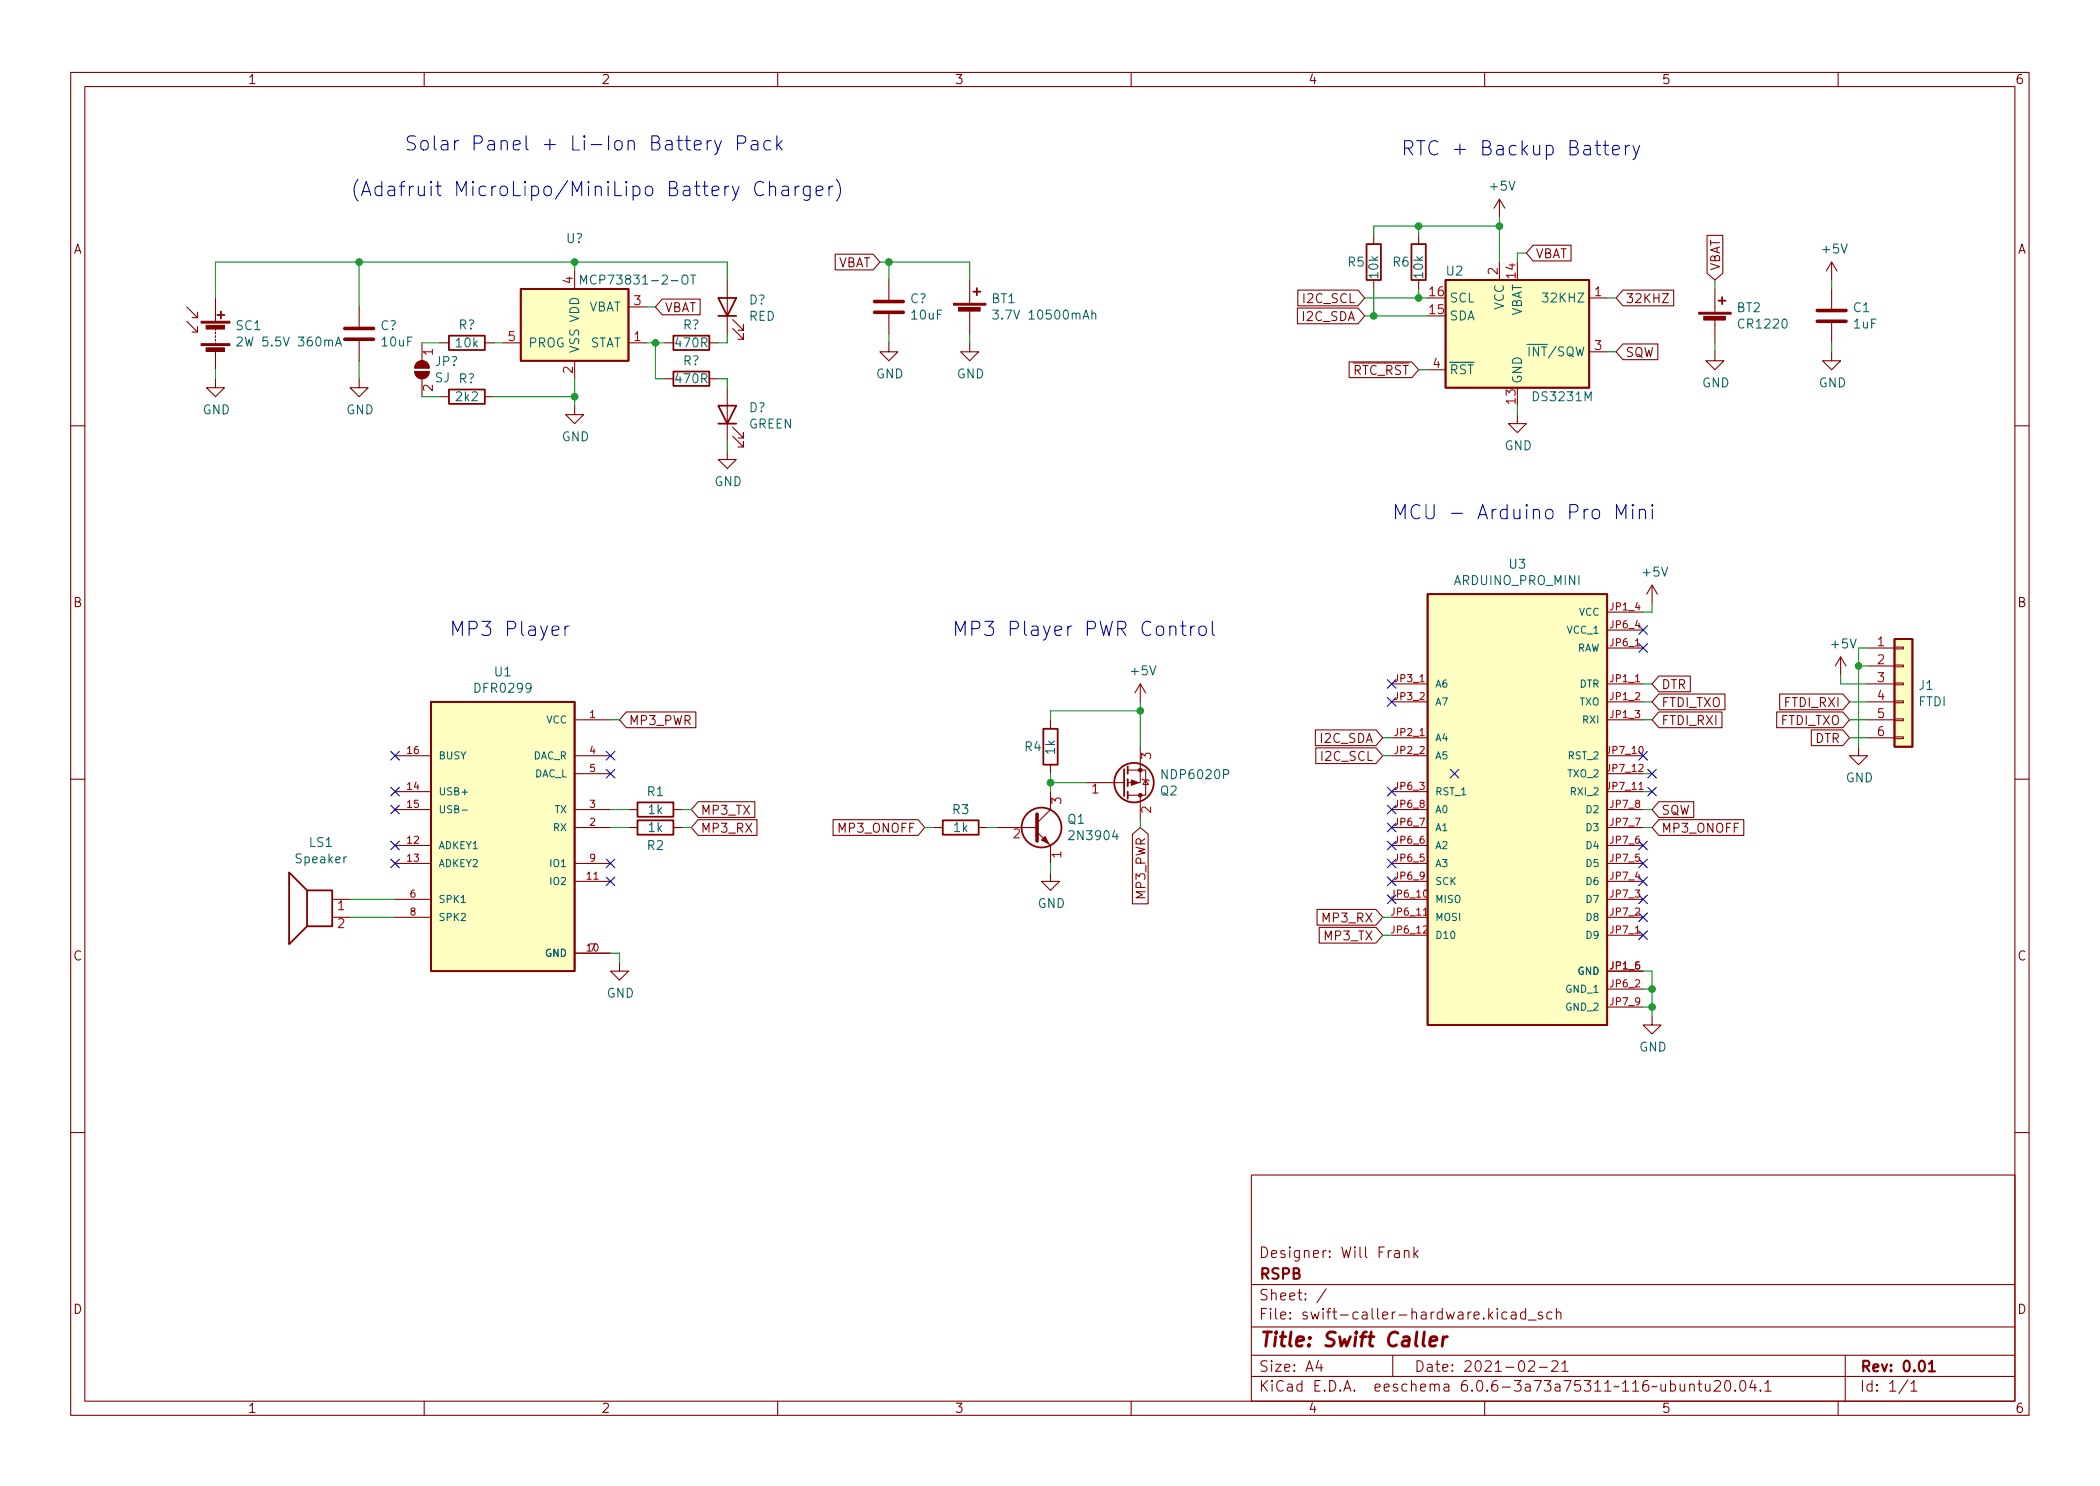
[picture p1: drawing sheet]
<svg xmlns="http://www.w3.org/2000/svg" width="297mm" height="210mm" viewBox="0 0 297 210" stroke-linecap="round" stroke-linejoin="round" font-family="sans-serif">
<g fill="none" stroke="#840000" stroke-width=".15">
<path d="M10 10.2h277v190.1h-277zM12 12.2h273v186.1h-273zM60 10.2v2M110 10.2v2M160 10.2v2M210 10.2v2M260 10.2v2M81.3 38.3v2.6M102.9 39.6v7.6M118.1 36h5.4l1 1.1-1 1.1h-5.4zM125.7 39.6v2.8M137.2 39.6v3.3"/>
<path d="M194.3 33.3v1.2M194.3 39.6v1.3M200.7 33.3v1.2M200.7 39.6v1.3M212.1 28.2l-.8 1.3M212.1 28.2v2.5M212.1 37.1v2.5M212.1 28.2l.8 1.3M216.9 34.7h5.3v2.2h-5.3l-1-1.1zM241.5 33.3h2.2v5.4l-1.1 .9-1.1-.9zM259.1 37.1v2.5M259.1 37.1l-.8 1.2"/>
<path d="M259.1 37.1l.7 1.2M26.4 45.5l1.5 1.5M26.4 43.4l1.5 1.6M27.9 46.2v.8h-.7M27.9 44.2v.8h-.7M30.5 53.6v1.3h1.2l-1.2 1.2-1.3-1.2h1.3M30.5 42.2v3.3M30.5 46.5v.2M30.5 47v.2M30.5 47.5v.2M30.5 48v.3M30.5 48.5v.3"/>
<path d="M30.5 49.8v2.5M50.8 53.6v1.3h1.3l-1.3 1.2-1.3-1.2h1.3M50.8 43.4v2.8M50.8 48.3v2.7M58.7 52.6h2a1.02 1.02 0 0 1-1 1 1.02 1.02 0 0 1-1-1zM59 51.3a1.02 1.02 0 0 1 1.1-.2 1.02 1.02 0 0 1 .6 1h-2l.1-.5zM59.7 48.5v2.5M59.7 53.6v2.5M62.2 56.1h1.3M62.2 48.5h1.3M68.6 56.1h1.2M68.6 48.5h1.2"/>
<path d="M71.1 48.5h2.6M81.3 57.4v1.3h1.2l-1.2 1.2-1.3-1.2h1.3M81.3 51v2.6M88.9 48.5h2.5M88.9 43.4h2.5M93.7 42.3h5.3v2.2h-5.3l-1-1.1zM94 53.6h1.2M94 48.5h1.2M100.3 53.6h1.3M100.3 48.5h1.3M102.9 54.9v7.6M103.6 46.5l1.6 1.5v-.8v.8h-.8"/>
<path d="M103.6 45.2l1.6 1.5v-.7v.7h-.8M125.7 48.5v1.3h1.3l-1.3 1.2-1.2-1.2h1.2M125.7 44.4v2.8M137.2 48.5v1.3h1.2l-1.2 1.2-1.3-1.2h1.3M137.2 43.9v3.3M183.5 43.6h8.6l.9 1.1-.9 1.1h-8.6zM183.6 41h8.5l.9 1.2-.9 1.1h-8.5zM190.8 51.2h8.9l1 1.1-1 1.1h-8.9zM201.9 52.3h2.6M214.6 58.7v1.2h1.3l-1.3 1.3-1.2-1.3h1.2M224.8 42.2h2.5M224.8 49.8h2.5"/>
<path d="M229.6 48.7h4.9v2.2h-4.9l-1-1.1zM229.6 41h7.1v2.3h-7.1l-1-1.1zM235.1 41.6h.9l-.9 1.2h.9M242.6 49.8v1.2h1.2l-1.2 1.3-1.3-1.3h1.3M242.6 40.9v3.3M242.6 45.2v3.3M259.1 49.8v1.2h1.2l-1.2 1.3-1.3-1.3h1.3M259.1 40.9v2.8M259.1 45.7v2.8M10 60.2h2M102.9 63.7v1.3h1.2l-1.2 1.3-1.3-1.3h1.3M103.6 61.7l1.6 1.5v-.7v.7h-.8"/>
<path d="M103.6 60.4l1.6 1.6v-.8v.8h-.8M285 60.2h2M161.3 96.8v2.5M161.3 96.8l-.8 1.2M161.3 96.8l.8 1.2M196.8 96.8h5.1M196.8 99.3h5.1M227.3 96.8h5.1M227.3 99.3h5.1M227.3 86.6h5.1M227.3 91.7h5.1M227.3 89.1h5.1"/>
<path d="M233.7 82.8l-.8 1.3M233.7 82.8v2.5M233.7 82.8l.7 1.3M234.6 98.2h9.4v2.2h-9.4l-.9-1.1zM234.6 95.7h4.5v2.2h-4.5l-.9-1.1zM251.7 98.2h9l.9 1.1-.9 1.1h-9zM260.3 93l-.7 1.2M260.3 93v2.5M260.3 93l.8 1.2M264.2 96.8h3.8M264.2 99.3h3.8M264.2 91.7h3.8"/>
<path d="M264.2 94.2h3.8M268 99.2h1.2v.2h-1.2zM268 96.6h1.2v.3h-1.2zM268 94.1h1.2v.3h-1.2zM268 91.6h1.2v.2h-1.2zM10 110.2h2M55.9 114.5h5.1M55.9 106.9h5.1M55.9 112h5.1M55.9 119.6h5.1M81.3 114.5h5.1M81.3 101.8h5.1"/>
<path d="M81.3 106.9h5.1M81.3 117.1h5.1M81.3 109.5h5.1M88.6 100.7h9.8v2.3h-9.8l-1-1.2zM88.9 114.5h1.3M88.9 117.1h1.3M95.2 114.5h1.3M95.2 117.1h1.3M98.7 116h8.4v2.2h-8.4l-.9-1.1zM98.7 113.4h8.1v2.3h-8.1l-.9-1.2zM117.8 116h12.1l.9 1.1-.9 1.1h-12.1zM132.1 117.1h1.2"/>
<path d="M138.4 117.1h1.3M141 117.1h5.7M146.7 117.7l1.9 1.9v2.6M148.6 112v2.5l-1.9 2M148.6 101.8v1.3M148.6 108.2v1.3M153.7 110.7h5.3M159.5 109h2.6v3.5h-2.6M160.2 118l1.1-.9 1.1 .9v9.9h-2.2zM161.3 105.7v5h-1.8M161.3 112.5v3.3M161.5 110.2l.2 .2h.7l.2 .1"/>
<path d="M162.1 110.4l.3 .6h-.7zM186.1 103.3h8.5l1 1.1-1 1.1h-8.5zM186.1 105.8h8.5l1 1.1-1 1.1h-8.5zM196.8 114.5h5.1M196.8 104.4h5.1M196.8 106.9h5.1M196.8 112h5.1M196.8 119.6h5.1M196.8 117.1h5.1M227.3 114.5h5.1M227.3 101.8h5.1M227.3 106.9h5.1"/>
<path d="M227.3 112h5.1M227.3 119.6h5.1M227.3 117.1h5.1M227.3 109.5h5.1M234.6 116h12.1v2.2h-12.1l-.9-1.1zM234.6 100.7h9v2.3h-9l-.9-1.2zM234.6 113.4h5v2.3h-5l-.9-1.2zM251.3 100.7h9.4l.9 1.1-.9 1.2h-9.4zM256.2 103.3h4.5l.9 1.1-.9 1.1h-4.5zM262.9 105.7v1.2h1.3l-1.3 1.3-1.3-1.3h1.3M264.2 101.8h3.8M264.2 104.4h3.8"/>
<path d="M268 104.3h1.2v.2h-1.2zM268 101.7h1.2v.3h-1.2zM285 110.2h2M47 127.2h2.5M47 129.8h2.5M55.9 127.2h5.1M55.9 129.8h5.1M55.9 122.2h5.1M81.3 122.2h5.1M81.3 124.7h5.1M81.3 134.9h5.1M87.6 136.1v1.3h1.3l-1.3 1.3-1.2-1.3h1.2"/>
<path d="M148.6 123.4v1.3h1.3l-1.3 1.3-1.3-1.3h1.3M186.3 128.7h8.3l1 1.1-1 1.1h-8.3zM186.6 131.2h8l1 1.1-1 1.1h-8zM196.8 127.2h5.1M196.8 129.8h5.1M196.8 132.3h5.1M196.8 122.2h5.1M196.8 124.7h5.1M227.3 127.2h5.1M227.3 129.8h5.1M227.3 137.4h5.1M227.3 132.3h5.1"/>
<path d="M227.3 139.9h5.1M227.3 122.2h5.1M227.3 124.7h5.1M227.3 142.5h5.1M233.7 143.8v1.2h1.2l-1.2 1.3-1.3-1.3h1.3M10 160.2h2M177 166.3h108v32h-108zM197.3 177l.1-.1 .5 .1v.9M197.9 177.3l-.5 .1a.29 .29 0 0 0-.2 .2 .29 .29 0 0 0 .2 .3h.5M198.6 177.1a.37 .37 0 0 1 .7 0v.8M198.6 176.9v1M200 176.4v1.5"/>
<path d="M200.1 177.4l.5 .5M200.6 176.9l-.6 .6M285 160.2h2M60 198.3v2M110 198.3v2M160 198.3v2M177 194.8h108M177 191.8h108M177 187.8h108M177 181.8h108M186.5 192.5l-.4 1h1M186.9 193v1"/>
<path d="M187.6 182.4l-1.3 1.9M197 191.8v3M210 198.3v2M213.1 185.7l-.4-.1-.3 .3v.4l.2 .3h.1h.4M213.8 185.7l.1-.1 .5 .1v.9M214.4 186l-.5 .1a.29 .29 0 0 0-.2 .2 .29 .29 0 0 0 .2 .3h.5M215.8 185.7l-.4-.1-.3 .3v.4l.1 .3h.2h.4M215.8 185.1v1.5M216.1 186.8h1.2M216.2 192.7l.2-.2 .5 .1a.41 .41 0 0 1 .1 .6l-.9 .8h1M217.7 193.5h1.2M218.1 185.7l-.3-.1-.2 .2v.3l.5 .1 .1 .1-.1 .3h-.1h-.4"/>
<path d="M219.5 192.7l.2-.2 .5 .1a.41 .41 0 0 1 .1 .6l-.9 .8h1M219.5 185.7l-.4-.1-.3 .3v.4l.1 .3h.2h.4M220.1 185.8a.37 .37 0 0 1 .7 0v.8M220.1 185.1v1.5M220.9 193l.5-.5v1.5M220.9 194h.9M237.6 195.8l.1 1a.41 .41 0 0 0 .6-.1M238.3 195.8v1M239 196a.37 .37 0 0 1 .6 0v.8M239 195.8v1M240.1 195.8h.6M240.4 195.3v1.3v.2h.3"/>
<path d="M241.2 195.8l.1 1a.41 .41 0 0 0 .6-.1M241.9 195.8v1M242.5 195.5l.2-.2 .5 .1a.41 .41 0 0 1 .1 .6l-.9 .8h1M244.1 195.5a.36 .36 0 0 1 .3-.2 .36 .36 0 0 1 .3 .3 .77 .77 0 0 1-.4 1.2 .91 .91 0 0 1-.2-1.3zM245.4 196.7l.1 .1h-.1v-.1v.1M246.3 195.4a.36 .36 0 0 1 .6 .2 .77 .77 0 0 1-.5 1.2 1 1 0 0 1-.1-1.4zM247.9 195.3l-.4 1h.9M248.2 195.8v1M249 196.7l.1 .1h-.1h-.1l.1-.1v.1M249.6 195.8l.5-.5v1.5M249.6 196.8h.9M260 198.3v2"/>
<path d="M261 191.8v6.5M269.9 195.3l-1.3 1.9M270.3 195.8l.4-.5v1.5M270.3 196.8h.9"/>
</g>
<path d="M272.8 193l.5-.5v1.5M272.8 194h.9" fill="none" stroke="#840000" stroke-width=".3"/>
<path d="M202.3 189.8l.9-.2v-.4l-.2-.1-.6 .1-.1 .2-.1 .8 .1 .2 .2 .1 .5-.1M204.2 189.1l-.2 1.4M204.7 189.1a.59 .59 0 0 0-.6 .4" fill="none" stroke="#840000" stroke-width=".4"/>
<g fill="none" stroke="#840000" stroke-width=".25">
<path d="M193.3 34.5h2v5.1h-2zM199.6 34.5h2.1v5.1h-2.1zM204.5 39.6h20.3v15.3h-20.3zM30.7 44.6h1M31.2 44.1v1M63.5 55.1h5.1v2h-5.1zM63.5 47.5h5.1v2h-5.1zM73.7 40.9h15.2v10.1h-15.2zM95.2 52.6h5.1v2h-5.1zM95.2 47.5h5.1v2h-5.1zM101.6 42.2h2.5l-1.2 2.5zM101.6 57.4h2.5l-1.2 2.5z"/>
<path d="M101.6 44.7h2.5M101.6 59.9h2.5M137.7 41.3h1M138.2 40.8v1M243.1 42.5h1M243.6 42v1M61 99.3h20.3v38.1h-20.3zM201.9 84.1h25.4v60.9h-25.4zM268 90.4h2.5v15.3h-2.5zM90.2 113.5h5v2.1h-5zM90.2 116.1h5v2h-5zM133.3 116.1h5.1v2h-5.1z"/>
<path d="M147.6 103.1h2v5.1h-2zM159 108.8v3.8M159.5 108.5v1M159.5 110.2v1M159.5 112v1M43.4 126h3.6v5.1h-3.6zM43.4 126l-2.5-2.6v10.2l2.5-2.5"/>
<circle cx="147.3" cy="117.1" r="2.82"/>
<circle cx="160.4" cy="110.7" r="2.79"/>
</g>
<path d="M48.8 48h4M48.8 46.5h4M123.7 44.2h4.1M123.7 42.7h4.1M257 45.5h4.1M257 43.9h4.1M146.7 115.2v3.8" fill="none" stroke="#840000" stroke-width=".51"/>
<g fill="#840000" stroke="#840000" stroke-width=".15">
<path d="M59 51.3a1.02 1.02 0 0 1 1.1-.2 1.02 1.02 0 0 1 .6 1h-2l.1-.5z"/>
<path d="M58.7 52.6h2a1.02 1.02 0 0 1-1 1 1.02 1.02 0 0 1-1-1z"/>
<path d="M134.9 42.9h4.5v.3h-4.5z"/>
<path d="M135.6 43.5h3v.5h-3z"/>
<path d="M147.3 118.9l.5-.5 .5 1z"/>
<path d="M160 110.4l1 .3-1 .4z"/>
<path d="M28.4 48.6h4.1v.3h-4.1z"/>
<path d="M28.4 45.5h4.1v.2h-4.1z"/>
<path d="M29.2 49.2h2.5v.5h-2.5z"/>
<path d="M29.2 46h2.5v.6h-2.5z"/>
<path d="M240.3 44.2h4.6v.2h-4.6z"/>
<path d="M241 44.8h3v.5h-3z"/>
<circle cx="161.3" cy="109" r=".25"/>
<circle cx="161.3" cy="112.5" r=".25"/>
</g>
<path d="M97.7 38.9h.7M98 38.9v1.3M33.5 47.8l.2-.1h.3l.2 .1 .1 .2-.1 .2-.7 .8h.8M47.5 49l.4-1.3 .4 1.3M47.6 48.6h.6M82.1 40.2v-1.3l.4 .9 .5-.9v1.3M140.4 43.9h.8l-.4 .5 .3 .1v.5l-.1 .1h-.4l-.2-.1M154.4 44.4l.2-.1 .3 .1 .1 .7M65.3 114.6h.8M65.2 127.7h.6" fill="none" stroke="#006464" stroke-width=".15"/>
<g fill="#ffffc2" stroke="#ffffc2" stroke-width=".14">
<path d="M73.7 40.9h15.2v10.1h-15.2z"/>
<path d="M204.5 39.6h20.3v15.3h-20.3z"/>
<path d="M201.9 84.1h25.4v60.9h-25.4z"/>
<path d="M268 90.4h2.5v15.3h-2.5z"/>
<path d="M61 99.3h20.3v38.1h-20.3z"/>
</g>
<g fill="none" stroke="#0000c2" stroke-width=".15">
<path d="M100 19.9v1.3M100.6 19.9a.51 .51 0 0 0-.6 .4M101.1 19.9l.5 1.3M102 19.9l-.6 1.8-.3 .2M106.3 20l.2-.1 .6 .1 .1 .2v1M109 20l-.6-.1-.3 .4v.5l.2 .3 .1 .1 .6-.1M109.9 19.2v2M110.6 19.9l-.7 .7M227.1 19.9v1.7v.2l.4 .1M104.3 20.3h.8a.54 .54 0 0 0 .4-.6 .54 .54 0 0 0-.4-.5h-.8v2M107.2 20.4l-.7 .1a.39 .39 0 0 0-.3 .3 .39 .39 0 0 0 .3 .4l.7-.1M108 25.9a.75 .75 0 0 0-.9-.1 .75 .75 0 0 0-.4 .7 .85 .85 0 0 0 .3 .9 .85 .85 0 0 0 .9 .2l.1-.1"/>
<path d="M108.8 26.5a.5 .5 0 0 1 .9 .1v1.1M108.8 25.7v2M110.1 20.5l.5 .7M110.7 26.4l.2-.1 .5 .1 .1 .2v1.1M111.5 26.8l-.6 .1a.39 .39 0 0 0-.3 .4 .39 .39 0 0 0 .3 .4l.6-.1M112.5 26.3v1.4M113.1 26.3a.51 .51 0 0 0-.6 .4M114.6 26.3v1.7a.54 .54 0 0 1-.9 .3M114.6 26.4l-.6-.1-.4 .4v.6l.2 .3 .2 .1 .6-.1M115.4 27l1-.2-.1-.4-.6-.1-.3 .3v.8l.1 .2 .2 .1 .6-.1M117.3 26.3v1.4M117.8 26.3a.51 .51 0 0 0-.5 .4"/>
<path d="M118.3 25.4a2.3 2.3 0 0 1 0 3M226.8 20.6h.7M228.1 21.2l1-.1-.1-.4-.6-.1-.3 .3v.7l.1 .2 .2 .1 .6-.1M229.9 20.6v1.3M230.5 20.6a.51 .51 0 0 0-.6 .4M231 20.6l.4 1.3M231.9 20.6l-.6 1.8-.3 .2M228.6 73.4v-2l.7 1.4 .7-1.4v2M230.9 71.4l-.1 .1 .1 .1 .1-.1-.1-.1v.2M230.9 72.1v1.3M231.9 72.3a.5 .5 0 0 1 .9 .1v1M231.9 72.1v1.3"/>
<path d="M233.7 71.4l-.1 .1 .1 .1 .1-.1-.1-.1v.2M233.7 72.1v1.3M78.1 89.2l1-.1-.1-.4-.6-.1-.3 .3v.7l.1 .2 .2 .1 .6-.1M79.9 88.6v1.3M80.5 88.6a.51 .51 0 0 0-.6 .4M167 88.6h.8M167.3 87.9v1.7l.1 .2 .4 .1M168.4 88.6v1.3M169 88.6a.51 .51 0 0 0-.6 .4M169.7 88.8a.54 .54 0 0 1 .5-.2 .54 .54 0 0 1 .4 .4v.5a.54 .54 0 0 1-.5 .4 .54 .54 0 0 1-.5-.4v-.5zM171.5 87.9v1.7l.3 .3"/>
</g>
<g fill="none" stroke="#009600" stroke-width=".15">
<path d="M50.8 37.1v6.3M81.3 37.1v1.2M102.9 39.6v-2.5h-72.4v5.1M124.5 37.1h12.7v2.5M125.7 37.1v2.5M200.7 32v1.3M212.1 32h-17.8v1.3M212.1 30.7v6.4M215.9 35.8h-1.3v1.3M242.6 39.6v1.3M259.1 39.6v1.3M30.5 52.3v1.3"/>
<path d="M50.8 51v2.6M59.7 48.5h2.5M59.7 56.1h2.5M69.8 48.5h1.3M69.8 56.1h11.5M81.3 53.6v3.8M91.4 43.4h1.3M91.4 48.5h2.6M92.7 48.5v5.1h1.3M101.6 53.6h1.3v1.3M102.9 47.2v1.3h-1.3M125.7 47.2v1.3"/>
<path d="M137.2 47.2v1.3M193 42.2h8.9M193 44.7h8.9M194.3 40.9v3.8M200.7 52.3h1.2M200.7 40.9v1.3M214.6 57.4v1.3M227.3 42.2h1.3M227.3 49.8h1.3M242.6 48.5v1.3M259.1 48.5v1.3M102.9 62.5v1.2"/>
<path d="M161.3 99.3v6.4M232.4 96.8h1.3M232.4 99.3h1.3M233.7 85.3v1.3h-1.3M260.3 95.5v1.3h3.9M261.6 99.3h2.6M262.9 94.2h1.3M264.2 91.7h-1.3v14M86.4 117.1h2.5M86.4 114.5h2.5M86.4 101.8h1.2M96.5 117.1h1.3"/>
<path d="M96.5 114.5h1.3M130.8 117.1h1.3M139.7 117.1h1.3M148.6 109.5v2.5M148.6 110.7h5.1M161.3 100.6h-12.7v1.2M161.3 115.8v1.3M195.6 104.4h1.2M195.6 106.9h1.2M232.4 117.1h1.3M232.4 114.5h1.3M232.4 101.8h1.3"/>
<path d="M232.4 109.5h1.3M232.4 112h1.3M261.6 101.8h2.6M261.6 104.4h2.6M49.5 129.8h6.4M49.5 127.2h6.4M86.4 134.9h1.2v1.2M148.6 122.2v1.2M195.6 129.8h1.2M195.6 132.3h1.2M232.4 137.4h1.3v6.4M232.4 139.9h1.3"/>
<path d="M232.4 142.5h1.3"/>
</g>
<g fill="none" stroke="#000084" stroke-width=".15">
<path d="M196.2 98.7l1.3 1.2M196.2 96.2l1.3 1.2M197.5 98.7l-1.3 1.2M197.5 96.2l-1.3 1.2M231.8 88.5l1.2 1.3M231.8 91.1l1.2 1.2M233 88.5l-1.2 1.3M233 91.1l-1.2 1.2M55.3 111.4l1.2 1.2M55.3 106.3l1.2 1.2M55.3 119l1.2 1.2M55.3 113.9l1.2 1.3"/>
<path d="M56.5 111.4l-1.2 1.2M56.5 106.3l-1.2 1.2M56.5 119l-1.2 1.2M56.5 113.9l-1.2 1.3M85.8 108.9l1.2 1.2M85.8 106.3l1.2 1.2M87 108.9l-1.2 1.2M87 106.3l-1.2 1.2M196.2 116.5l1.3 1.2M196.2 119l1.3 1.2M196.2 113.9l1.3 1.3M196.2 111.4l1.3 1.2"/>
<path d="M197.5 116.5l-1.3 1.2M197.5 119l-1.3 1.2M197.5 113.9l-1.3 1.3M197.5 111.4l-1.3 1.2M205.1 108.9l1.2 1.2M206.3 108.9l-1.2 1.2M231.8 119l1.2 1.2M231.8 106.3l1.2 1.2M233 119l-1.2 1.2M233 106.3l-1.2 1.2M233.1 108.9l1.2 1.2M233.1 111.4l1.2 1.2"/>
<path d="M234.3 108.9l-1.2 1.2M234.3 111.4l-1.2 1.2M55.3 121.6l1.2 1.2M56.5 121.6l-1.2 1.2M85.8 121.6l1.2 1.2M85.8 124.1l1.2 1.2M87 121.6l-1.2 1.2M87 124.1l-1.2 1.2M196.2 124.1l1.3 1.2M196.2 121.6l1.3 1.2M196.2 126.6l1.3 1.3M197.5 124.1l-1.3 1.2"/>
<path d="M197.5 121.6l-1.3 1.2M197.5 126.6l-1.3 1.3M231.8 121.6l1.2 1.2M231.8 124.1l1.2 1.2M231.8 131.7l1.2 1.2M231.8 129.2l1.2 1.2M231.8 126.6l1.2 1.3M233 121.6l-1.2 1.2M233 124.1l-1.2 1.2M233 131.7l-1.2 1.2M233 129.2l-1.2 1.2M233 126.6l-1.2 1.3"/>
</g>
<g fill="#009600" stroke="#009600" stroke-width=".15">
<circle cx="262.9" cy="94.2" r=".46"/>
<circle cx="125.7" cy="37.1" r=".46"/>
<circle cx="92.7" cy="48.5" r=".46"/>
<circle cx="233.7" cy="139.9" r=".46"/>
<circle cx="233.7" cy="142.5" r=".46"/>
<circle cx="81.3" cy="56.1" r=".46"/>
<circle cx="81.3" cy="37.1" r=".46"/>
<circle cx="50.8" cy="37.1" r=".46"/>
<circle cx="194.3" cy="44.7" r=".46"/>
<circle cx="148.6" cy="110.7" r=".46"/>
<circle cx="161.3" cy="100.6" r=".46"/>
<circle cx="200.7" cy="32" r=".46"/>
<circle cx="200.7" cy="42.2" r=".46"/>
<circle cx="212.1" cy="32" r=".46"/>
</g>
<g font-size="2.8" fill="#0000c2">
<text x="57.1" y="21.3">Solar Panel + Li-Ion Battery Pack</text>
<text x="198.1" y="22">RTC + Backup Battery</text>
<text x="49.5" y="27.8">(Adafruit MicroLipo/MiniLipo Battery Charger)</text>
<text x="196.8" y="73.5">MCU - Arduino Pro Mini</text>
<text x="63.5" y="90">MP3 Player</text>
<text x="134.6" y="90">MP3 Player PWR Control</text>
</g>
<text font-size="2.8" fill="#840000" x="178" y="190.6">Title: Swift Caller</text>
<g font-size="2.1" fill="#840000">
<text x="178" y="178">Designer: Will Frank</text>
<text x="178" y="184">Sheet: /</text>
<text x="178" y="181">RSPB</text>
<text x="178" y="186.7">File: swift-caller-hardware.kicad_sch</text>
<text x="178" y="196.9">KiCad E.D.A. eeschema 6.0.6-3a73a75311~116~ubuntu20.04.1</text>
<text x="178" y="194.1">Size: A4</text>
<text x="200" y="194.1">Date: 2021-02-21</text>
<text x="263" y="194.1">Rev: 0.01</text>
<text x="263" y="196.9">Id: 1/1</text>
</g>
<g font-size="1.8" fill="#840000">
<text x="35" y="11.9">1</text>
<text x="85" y="11.9">2</text>
<text x="135" y="11.9">3</text>
<text x="185" y="11.9">4</text>
<text x="235" y="11.9">5</text>
<text x="285" y="11.9">6</text>
<text x="10.3" y="35.9">A</text>
<text x="285.3" y="35.9">A</text>
<text x="118.4" y="37.8">VBAT</text>
<text x="217.2" y="36.5">VBAT</text>
<text x="243.3" y="38.3" transform="rotate(-90 243.3 38.3)">VBAT</text>
<text x="94" y="44.2">VBAT</text>
<text x="184.3" y="45.4">I2C_SDA</text>
<text x="184.5" y="42.9">I2C_SCL</text>
<text x="229.9" y="42.9">32KHZ</text>
<text x="189.9" y="53">~{RTC_RST}</text>
<text x="229.9" y="50.5">SQW</text>
<text x="10.3" y="85.9">B</text>
<text x="285.3" y="85.9">B</text>
<text x="234.9" y="100">FTDI_TXO</text>
<text x="234.9" y="97.5">DTR</text>
<text x="252.5" y="100">FTDI_RXI</text>
<text x="88.9" y="102.6">MP3_PWR</text>
<text x="186.8" y="105.1">I2C_SDA</text>
<text x="187" y="107.7">I2C_SCL</text>
<text x="234.9" y="102.6">FTDI_RXI</text>
<text x="251.8" y="102.6">FTDI_TXO</text>
<text x="256.7" y="105.1">DTR</text>
<text x="99.1" y="117.8">MP3_RX</text>
<text x="99.1" y="115.3">MP3_TX</text>
<text x="118.7" y="117.8">MP3_ONOFF</text>
<text x="234.9" y="117.8">MP3_ONOFF</text>
<text x="234.9" y="115.3">SQW</text>
<text x="162" y="127.1" transform="rotate(-90 162 127.1)">MP3_PWR</text>
<text x="187.2" y="130.5">MP3_RX</text>
<text x="10.3" y="135.9">C</text>
<text x="187.4" y="133.1">MP3_TX</text>
<text x="285.3" y="135.9">C</text>
<text x="10.3" y="185.9">D</text>
<text x="285.3" y="185.9">D</text>
<text x="35" y="199.9">1</text>
<text x="85" y="199.9">2</text>
<text x="135" y="199.9">3</text>
<text x="185" y="199.9">4</text>
<text x="235" y="199.9">5</text>
<text x="285" y="199.9">6</text>
</g>
<g font-size="1.8" fill="#006464">
<text x="210.9" y="27">+5V</text>
<text x="80.1" y="34.4">U?</text>
<text x="257.9" y="35.9">+5V</text>
<text x="83.4" y="40.3">MCP73831-2-OT</text>
<text x="190.7" y="37.7">R5</text>
<text x="194.9" y="39.3" transform="rotate(-90 194.9 39.3)">10k</text>
<text x="197" y="37.7">R6</text>
<text x="201.3" y="39.3" transform="rotate(-90 201.3 39.3)">10k</text>
<text x="204.6" y="39">U2</text>
<text x="33.4" y="46.7">SC1</text>
<text x="53.8" y="46.7">C?</text>
<text x="64.9" y="46.6">R?</text>
<text x="83.1" y="44.1">VBAT</text>
<text x="96.6" y="46.6">R?</text>
<text x="105.9" y="45.4">RED</text>
<text x="105.9" y="43.1">D?</text>
<text x="128.7" y="42.9">C?</text>
<text x="129" y="45.2">10uF</text>
<text x="140.3" y="42.9">BT1</text>
<text x="141.3" y="45.2">3.7V 10500mAh</text>
<text x="205" y="45.3">SDA</text>
<text x="205" y="42.8">SCL</text>
<text x="212.7" y="43.9" transform="rotate(-90 212.7 43.9)">VCC</text>
<text x="215.3" y="44.9" transform="rotate(-90 215.3 44.9)">VBAT</text>
<text x="218.7" y="42.8">32KHZ</text>
<text x="245.7" y="44.2">BT2</text>
<text x="246.1" y="46.5">CR1220</text>
<text x="262.2" y="44.2">C1</text>
<text x="262.2" y="46.5">1uF</text>
<text x="34.3" y="49">2W 5.5V 360mA</text>
<text x="54.1" y="49">10uF</text>
<text x="61.5" y="51.8">JP?</text>
<text x="64.6" y="49.1">10k</text>
<text x="74.7" y="49.1">PROG</text>
<text x="81.9" y="50" transform="rotate(-90 81.9 50)">VSS VDD</text>
<text x="83.3" y="49.1">STAT</text>
<text x="95.7" y="49.1">470R</text>
<text x="96.6" y="51.7">R?</text>
<text x="123.9" y="53.5">GND</text>
<text x="135.3" y="53.5">GND</text>
<text x="205" y="53">~{RST}</text>
<text x="215.3" y="50.4">~{INT}/SQW</text>
<text x="28.6" y="58.6">GND</text>
<text x="49" y="58.6">GND</text>
<text x="61.5" y="54.1">SJ</text>
<text x="64.6" y="56.8">2k2</text>
<text x="64.9" y="54.2">R?</text>
<text x="95.7" y="54.2">470R</text>
<text x="105.9" y="58.3">D?</text>
<text x="215.3" y="54.4" transform="rotate(-90 215.3 54.4)">GND</text>
<text x="217" y="56.8">DS3231M</text>
<text x="240.7" y="54.8">GND</text>
<text x="257.2" y="54.8">GND</text>
<text x="79.4" y="62.4">GND</text>
<text x="105.9" y="60.6">GREEN</text>
<text x="212.8" y="63.7">GND</text>
<text x="101" y="68.8">GND</text>
<text x="205.7" y="82.8">ARDUINO_PRO_MINI</text>
<text x="213.5" y="80.5">U3</text>
<text x="232.5" y="81.6">+5V</text>
<text x="70" y="95.7">U1</text>
<text x="160.1" y="95.5">+5V</text>
<text x="259.1" y="91.7">+5V</text>
<text x="67.3" y="98">DFR0299</text>
<text x="271.4" y="99.9">FTDI</text>
<text x="271.5" y="97.6">J1</text>
<text x="145" y="106.3">R4</text>
<text x="149.2" y="106.7" transform="rotate(-90 149.2 106.7)">1k</text>
<text x="91.6" y="112.6">R1</text>
<text x="164.2" y="112.5">Q2</text>
<text x="164.6" y="110.2">NDP6020P</text>
<text x="261.1" y="110.7">GND</text>
<text x="43.8" y="119.8">LS1</text>
<text x="91.7" y="115.2">1k</text>
<text x="91.7" y="117.7">1k</text>
<text x="134.8" y="115.2">R3</text>
<text x="134.9" y="117.7">1k</text>
<text x="151" y="116.6">Q1</text>
<text x="151.5" y="118.9">2N3904</text>
<text x="41.9" y="122.1">Speaker</text>
<text x="91.6" y="120.3">R2</text>
<text x="146.8" y="128.5">GND</text>
<text x="85.8" y="141.2">GND</text>
<text x="231.8" y="148.8">GND</text>
</g>
<g font-size="1.8" fill="#a90000">
<text x="81" y="40.1" transform="rotate(-90 81 40.1)">4</text>
<text x="202.2" y="41.9">16</text>
<text x="211.8" y="38.8" transform="rotate(-90 211.8 38.8)">2</text>
<text x="214.4" y="39.3" transform="rotate(-90 214.4 39.3)">14</text>
<text x="225.6" y="41.9">1</text>
<text x="89.7" y="43.2">3</text>
<text x="202.2" y="44.4">15</text>
<text x="61.2" y="50.3" transform="rotate(-90 61.2 50.3)">1</text>
<text x="71.9" y="48.3">5</text>
<text x="81" y="52.8" transform="rotate(-90 81 52.8)">2</text>
<text x="89.7" y="48.3">1</text>
<text x="202.7" y="52.1">4</text>
<text x="225.6" y="49.5">3</text>
<text x="61.2" y="55.4" transform="rotate(-90 61.2 55.4)">2</text>
<text x="214.4" y="57.1" transform="rotate(-90 214.4 57.1)">13</text>
<text x="265.6" y="91.4">1</text>
<text x="265.6" y="94">2</text>
<text x="265.6" y="96.5">3</text>
<text x="265.6" y="99.1">4</text>
<text x="265.6" y="101.6">5</text>
<text x="162.8" y="107.4" transform="rotate(-90 162.8 107.4)">3</text>
<text x="265.6" y="104.1">6</text>
<text x="150.1" y="113.8" transform="rotate(-90 150.1 113.8)">3</text>
<text x="154.4" y="112.3">1</text>
<text x="143.3" y="118.6">2</text>
<text x="162.8" y="115" transform="rotate(-90 162.8 115)">2</text>
<text x="150.1" y="121.4" transform="rotate(-90 150.1 121.4)">1</text>
<text x="47.8" y="128.8">1</text>
<text x="47.8" y="131.3">2</text>
</g>
<g font-size="1.4" fill="#006464">
<text x="221.8" y="89.7">VCC_1</text>
<text x="223.3" y="87.1">VCC</text>
<text x="222.9" y="92.2">RAW</text>
<text x="202.9" y="97.3">A6</text>
<text x="202.9" y="99.8">A7</text>
<text x="223.4" y="99.8">TXO</text>
<text x="223.4" y="97.3">DTR</text>
<text x="62" y="107.4">BUSY</text>
<text x="75.4" y="107.4">DAC_R</text>
<text x="77.3" y="102.4">VCC</text>
<text x="202.9" y="104.9">A4</text>
<text x="202.9" y="107.4">A5</text>
<text x="221.9" y="107.4">RST_2</text>
<text x="224" y="102.4">RXI</text>
<text x="62" y="112.5">USB+</text>
<text x="75.5" y="110">DAC_L</text>
<text x="202.9" y="112.5">RST_1</text>
<text x="221.8" y="110">TXO_2</text>
<text x="222.4" y="112.5">RXI_2</text>
<text x="62" y="115.1">USB-</text>
<text x="78.3" y="117.6">RX</text>
<text x="78.5" y="115.1">TX</text>
<text x="202.9" y="117.6">A1</text>
<text x="202.9" y="115.1">A0</text>
<text x="224.5" y="117.6">D3</text>
<text x="224.5" y="115.1">D2</text>
<text x="62" y="120.1">ADKEY1</text>
<text x="62" y="122.7">ADKEY2</text>
<text x="78" y="125.2">IO2</text>
<text x="78" y="122.7">IO1</text>
<text x="202.9" y="122.7">A3</text>
<text x="202.9" y="120.1">A2</text>
<text x="202.9" y="125.2">SCK</text>
<text x="224.5" y="125.2">D6</text>
<text x="224.5" y="122.7">D5</text>
<text x="224.5" y="120.1">D4</text>
<text x="62" y="127.8">SPK1</text>
<text x="62" y="130.3">SPK2</text>
<text x="202.9" y="127.8">MISO</text>
<text x="202.9" y="130.3">MOSI</text>
<text x="224.5" y="130.3">D8</text>
<text x="224.5" y="127.8">D7</text>
<text x="77.1" y="135.4">GND</text>
<text x="202.9" y="132.8">D10</text>
<text x="223.2" y="137.9">GND</text>
<text x="224.5" y="132.8">D9</text>
<text x="221.6" y="140.5">GND_1</text>
<text x="221.6" y="143">GND_2</text>
</g>
<g font-size="1.4" fill="#a90000">
<text x="227.8" y="86.4">JP1_4</text>
<text x="227.8" y="88.9">JP6_4</text>
<text x="227.8" y="91.4">JP6_1</text>
<text x="83.4" y="101.6">1</text>
<text x="197.3" y="96.5">JP3_1</text>
<text x="197.3" y="99.1">JP3_2</text>
<text x="227.8" y="96.5">JP1_1</text>
<text x="227.8" y="99.1">JP1_2</text>
<text x="227.8" y="101.6">JP1_3</text>
<text x="57.6" y="106.7">16</text>
<text x="83.4" y="106.7">4</text>
<text x="197.3" y="104.1">JP2_1</text>
<text x="197.3" y="106.7">JP2_2</text>
<text x="227.4" y="106.7">JP7_10</text>
<text x="57.6" y="111.8">14</text>
<text x="83.4" y="109.2">5</text>
<text x="197.3" y="111.8">JP6_3</text>
<text x="227.4" y="111.8">JP7_11</text>
<text x="227.4" y="109.2">JP7_12</text>
<text x="57.6" y="119.4">12</text>
<text x="57.6" y="114.3">15</text>
<text x="83.4" y="116.8">2</text>
<text x="83.4" y="114.3">3</text>
<text x="197.3" y="119.4">JP6_6</text>
<text x="197.3" y="116.8">JP6_7</text>
<text x="197.3" y="114.3">JP6_8</text>
<text x="227.8" y="119.4">JP7_6</text>
<text x="227.8" y="116.8">JP7_7</text>
<text x="227.8" y="114.3">JP7_8</text>
<text x="57.6" y="121.9">13</text>
<text x="83" y="124.5">11</text>
<text x="83.4" y="121.9">9</text>
<text x="197.3" y="121.9">JP6_5</text>
<text x="197.3" y="124.5">JP6_9</text>
<text x="227.8" y="124.5">JP7_4</text>
<text x="227.8" y="121.9">JP7_5</text>
<text x="58" y="127">6</text>
<text x="58" y="129.5">8</text>
<text x="197" y="127">JP6_10</text>
<text x="197" y="129.5">JP6_11</text>
<text x="227.8" y="129.5">JP7_2</text>
<text x="227.8" y="127">JP7_3</text>
<text x="83.4" y="134.6">7</text>
<text x="197" y="132.1">JP6_12</text>
<text x="227.8" y="137.2">JP1_5</text>
<text x="227.8" y="132.1">JP7_1</text>
<text x="231" y="137.2">6</text>
<text x="227.8" y="139.7">JP6_2</text>
<text x="227.8" y="142.2">JP7_9</text>
</g>
</svg>
